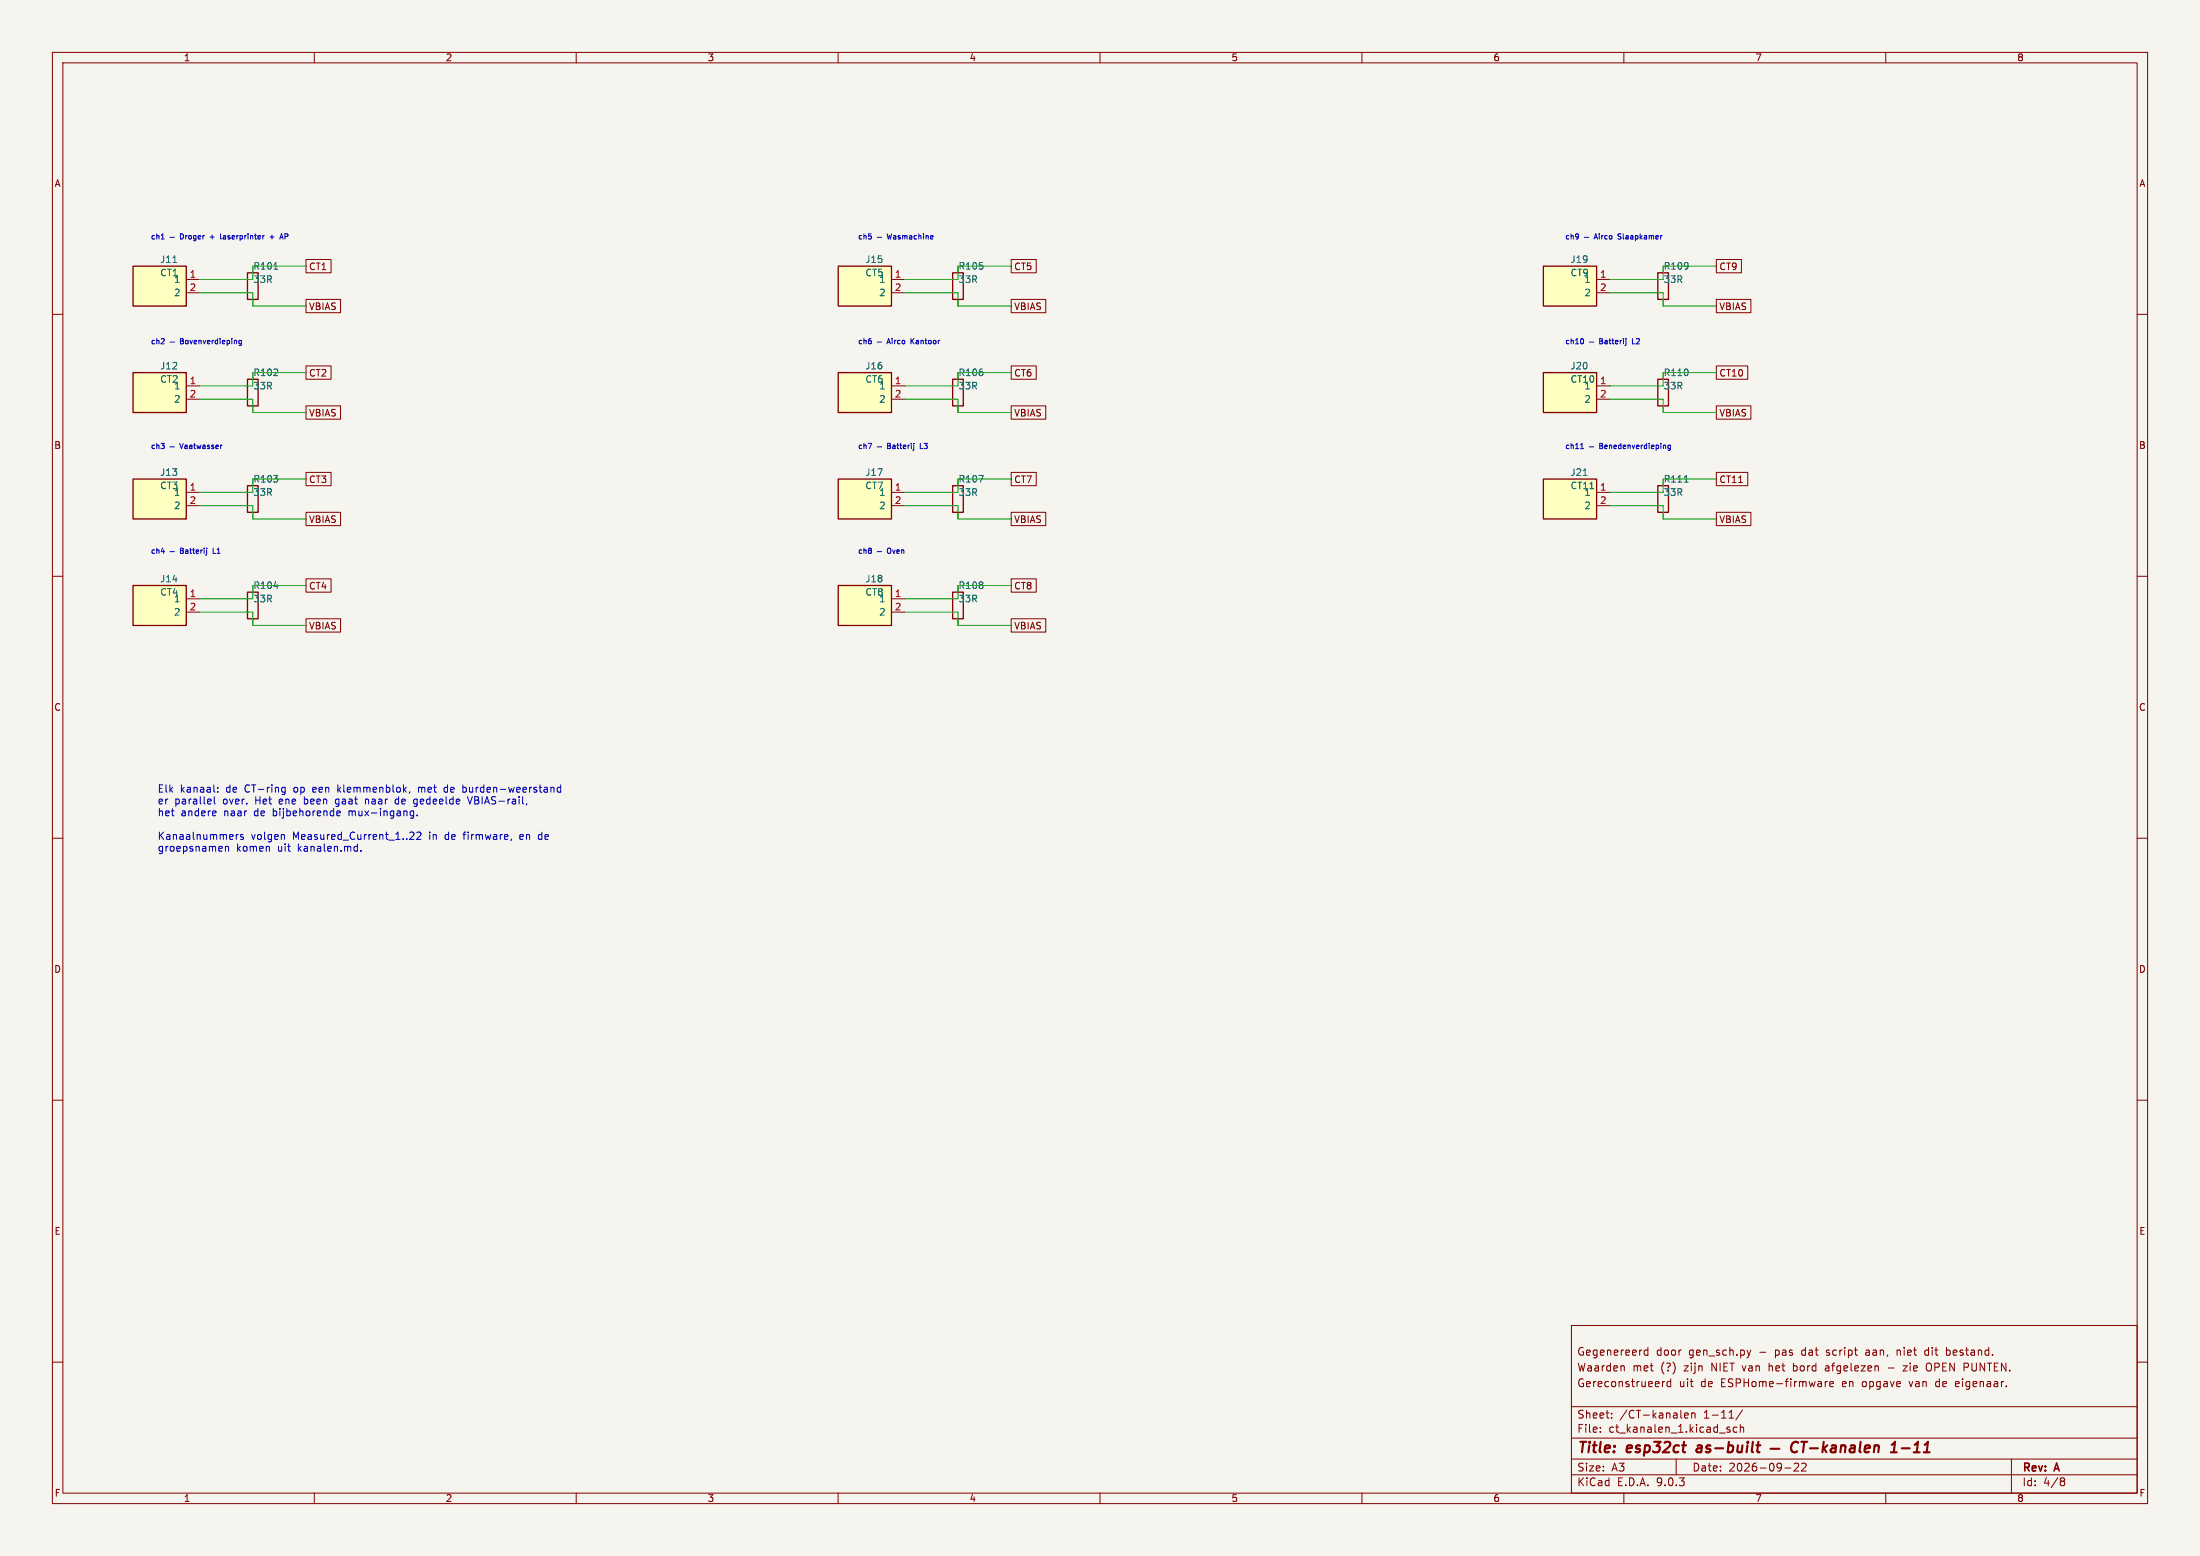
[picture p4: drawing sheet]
<svg xmlns="http://www.w3.org/2000/svg" width="420mm" height="297mm" viewBox="0 0 420 297" stroke-linecap="round" stroke-linejoin="round" font-family="sans-serif">
<path d="M0 0h420v297h-420z" fill="#f5f4ef" stroke="#f5f4ef" stroke-width=".19"/>
<g fill="none" stroke="#840000" stroke-width=".19">
<path d="M10 10h400v277h-400zM12 12h396v273h-396zM60 10v2M110 10v2M160 10v2M210 10v2M260 10v2M310 10v2M360 10v2M10 60h2M408 60h2M10 110h2"/>
<path d="M408 110h2M10 160h2M408 160h2M10 210h2M408 210h2M300 253h108v32h-108zM313.9 258.4l.3 .3 .4-.1M314.6 257.2v1.5M314.6 257.8l-.4-.1-.3 .3M333.5 257.7l.4 1M333.9 258.7l-.2 .3M334.2 257.7l-.3 1"/>
<path d="M356.2 258.2v.4M362.2 257.7v1M362.4 257.7l-.2 .1M368 257.7l-.4 .1-.2 .2 .1 .5 .5 .2M371.6 258.6h.6M371.6 257.8h.6M371.6 257.2v1.5M10 260h2M300 278.5h108M300 274.5h108M300 268.5h108M305.5 273.2v.2"/>
<path d="M305.5 272.5v.1M307.7 270.5v.2M307.7 269.8v.1M310 260.8l.1 .9M317.4 263.7v1M317.8 263.7l-.3 .1-.1 .2M318.9 263.8l-.4-.1-.3 .3 .2 .6h.5M318.9 263.2v1.5M320 278.5v3M321.6 270.2l.7-.2-.1-.2-.4-.1-.2 .2 .1 .7h.5M322.9 269.8l.3-.1 .3 .1 .1 .9M322.9 269.7v1"/>
<path d="M329.9 272.9l.3 .1 .1 .2-.2 .2h-.3M329.9 272.4l.3 .1M330.1 270.7h.8M331.6 272.5l-.4-.1-.3 .3 .1 .6h.6M332.2 272.5l.2-.1 .4 .1 .1 .9M332.2 271.9v1.5M332.7 269.1l-1.3 1.9M342.4 260.2v1.5M342.4 261.6l.1 .1M342.5 260.7l-.1 .1M342.5 279.4l.6-.1 .2 .1 .1 .3-1 1.1h1M343.9 279.4l.6-.1 .2 .1 .1 .3-.9 1.1h.9"/>
<path d="M348.4 263.7v1M348.9 263.7l-.3 .1-.2 .2M348.9 260.7l-.4 .1M349 261.1h-.3a.29 .29 0 0 0-.3 .3 .29 .29 0 0 0 .3 .3h.3M349.3 264.2l.7-.2-.1-.2-.4-.1-.2 .2 .1 .7h.5M360.4 261.1h1.2M363.3 260.7h.8l-.8 1h.8M367.8 261.5a.5 .5 0 0 0 .7 .1M368.5 260.3a.5 .5 0 0 0-.7 .1M369.6 263.8v.7M373.8 263.7h-.3l-.2 .2 .1 .7 .4 .1M374 264l-.7 .2"/>
<path d="M384 278.5v6.5M408 260h2M60 285v2M110 285v2M160 285v2M210 285v2M260 285v2M300 281.5h108M310 285v2M340.7 280.2h1.2M360 285v2M393.6 282.1l.4 .1 .2 .2-.3 .3"/>
<path d="M393.6 282.7h.3M393.9 282.7l.2 .2 .1 .4-.2 .2-.4 .1"/>
</g>
<g fill="none" stroke="#840000" stroke-width=".4">
<path d="M324 276.5l-.2 .4 .3 .3M335.3 275.9h.8M338 276.5h1.7M343.3 275.4a.88 .88 0 0 0-1 0 .88 .88 0 0 0-.4 .9 .69 .69 0 0 0 .3 .8 .69 .69 0 0 0 .9-.1M343.9 275.2h1.1M344.4 275.2l-.2 2M345.5 276.4h1.5M348.2 275.2l-.3 2M348.2 276.4l.5 .8M348.8 275.9l-.8 .7M349.7 276h.7v1.2M350.5 276.3l-.7 .1a.4 .4 0 0 0-.3 .4 .4 .4 0 0 0 .2 .4l.7-.1"/>
<path d="M351.5 276.1a.49 .49 0 0 1 .8 .1l-.1 1M351.5 275.9l-.2 1.3M353.3 276h.8l-.1 1.2M354.1 276.3l-.7 .1a.4 .4 0 0 0-.3 .4 .4 .4 0 0 0 .2 .4l.7-.1M355.2 275.2l-.2 1.7 .2 .3M356 276.5l1-.2-.1-.3h-.7l-.3 .9 .3 .3 .6-.1M357.9 276.1a.49 .49 0 0 1 .8 .1l-.1 1M357.9 275.9l-.2 1.3M361 277.2h1.1M361.1 275.8l.7-.6-.3 2M363 276.4h1.6"/>
</g>
<path d="M25.4 91.4h10.2v7.7h-10.2z" fill="#ffffc2"/>
<path d="M25.4 91.4h10.2v7.7h-10.2z" fill="none" stroke="#840000" stroke-width=".25"/>
<path d="M35.6 94h2.5M35.6 96.5h2.5" fill="none" stroke="#840000" stroke-width=".19"/>
<path d="M25.4 111.8h10.2v7.6h-10.2z" fill="#ffffc2"/>
<path d="M181.9 72.4h2v5.1h-2zM25.4 111.8h10.2v7.6h-10.2z" fill="none" stroke="#840000" stroke-width=".25"/>
<path d="M182.9 77.5v1.2M35.6 114.3h2.5M35.6 116.8h2.5" fill="none" stroke="#840000" stroke-width=".19"/>
<path d="M294.6 91.4h10.2v7.7h-10.2z" fill="#ffffc2"/>
<path d="M294.6 91.4h10.2v7.7h-10.2z" fill="none" stroke="#840000" stroke-width=".25"/>
<path d="M304.8 94h2.5M304.8 96.5h2.5" fill="none" stroke="#840000" stroke-width=".19"/>
<path d="M302.3 90.7h.7" fill="none" stroke="#006464" stroke-width=".19"/>
<path d="M25.4 50.8h10.2v7.6h-10.2z" fill="#ffffc2"/>
<path d="M25.4 50.8h10.2v7.6h-10.2zM47.2 52.1h2.1v5.1h-2.1zM47.2 113h2.1v5.1h-2.1z" fill="none" stroke="#840000" stroke-width=".25"/>
<path d="M35.6 53.3h2.5M35.6 55.9h2.5M48.3 57.2v1.2M48.3 118.1v1.3" fill="none" stroke="#840000" stroke-width=".19"/>
<path d="M33 50.1h.7M52.3 51.4h.7M52.3 111.9h.8" fill="none" stroke="#006464" stroke-width=".19"/>
<path d="M294.6 71.1h10.2v7.6h-10.2z" fill="#ffffc2"/>
<path d="M316.5 52.1h2v5.1h-2zM294.6 71.1h10.2v7.6h-10.2z" fill="none" stroke="#840000" stroke-width=".25"/>
<path d="M317.5 57.2v1.2M304.8 73.7h2.5M304.8 76.2h2.5" fill="none" stroke="#840000" stroke-width=".19"/>
<path d="M294.6 50.8h10.2v7.6h-10.2z" fill="#ffffc2"/>
<path d="M294.6 50.8h10.2v7.6h-10.2z" fill="none" stroke="#840000" stroke-width=".25"/>
<path d="M304.8 53.3h2.5M304.8 55.9h2.5" fill="none" stroke="#840000" stroke-width=".19"/>
<path d="M25.4 71.1h10.2v7.6h-10.2z" fill="#ffffc2"/>
<path d="M25.4 71.1h10.2v7.6h-10.2zM47.2 72.4h2.1v5.1h-2.1zM316.5 72.4h2v5.1h-2zM181.9 92.7h2v5.1h-2z" fill="none" stroke="#840000" stroke-width=".25"/>
<path d="M35.6 73.7h2.5M35.6 76.2h2.5M48.3 77.5v1.2M317.5 77.5v1.2M182.9 97.8v1.3" fill="none" stroke="#840000" stroke-width=".19"/>
<path d="M186.9 90.7h.8l-.5 1.3" fill="none" stroke="#006464" stroke-width=".19"/>
<path d="M160 91.4h10.2v7.7h-10.2z" fill="#ffffc2"/>
<path d="M181.9 52.1h2v5.1h-2zM160 91.4h10.2v7.7h-10.2zM316.5 92.7h2v5.1h-2zM181.9 113h2v5.1h-2z" fill="none" stroke="#840000" stroke-width=".25"/>
<path d="M182.9 57.2v1.2M170.2 94h2.5M170.2 96.5h2.5M317.5 97.8v1.3M182.9 118.1v1.3" fill="none" stroke="#840000" stroke-width=".19"/>
<path d="M321.5 92h.8" fill="none" stroke="#006464" stroke-width=".19"/>
<path d="M160 71.1h10.2v7.6h-10.2z" fill="#ffffc2"/>
<path d="M160 71.1h10.2v7.6h-10.2z" fill="none" stroke="#840000" stroke-width=".25"/>
<path d="M170.2 73.7h2.5M170.2 76.2h2.5" fill="none" stroke="#840000" stroke-width=".19"/>
<path d="M160 111.8h10.2v7.6h-10.2z" fill="#ffffc2"/>
<path d="M47.2 92.7h2.1v5.1h-2.1zM160 111.8h10.2v7.6h-10.2z" fill="none" stroke="#840000" stroke-width=".25"/>
<path d="M48.3 97.8v1.3M170.2 114.3h2.5M170.2 116.8h2.5" fill="none" stroke="#840000" stroke-width=".19"/>
<path d="M160 50.8h10.2v7.6h-10.2z" fill="#ffffc2"/>
<path d="M160 50.8h10.2v7.6h-10.2z" fill="none" stroke="#840000" stroke-width=".25"/>
<g fill="none" stroke="#840000" stroke-width=".19">
<path d="M58.4 57.1h6.6v2.6h-6.6zM58.4 49.5h4.8v2.6h-4.8zM170.2 53.3h2.5M170.2 55.9h2.5M193 49.5h4.8v2.6h-4.8zM193 57.1h6.6v2.6h-6.6zM327.7 49.5h4.7v2.6h-4.7zM327.7 57.1h6.6v2.6h-6.6zM58.4 69.8h4.8v2.6h-4.8zM58.4 77.5h6.6v2.5h-6.6zM193 69.8h4.8v2.6h-4.8zM193 77.5h6.6v2.5h-6.6z"/>
<path d="M327.7 69.8h6v2.6h-6zM327.7 77.5h6.6v2.5h-6.6zM58.4 90.2h4.8v2.5h-4.8zM58.4 97.8h6.6v2.5h-6.6zM193 90.2h4.8v2.5h-4.8zM193 97.8h6.6v2.5h-6.6zM327.7 90.2h6v2.5h-6zM327.7 97.8h6.6v2.5h-6.6zM58.4 110.5h4.8v2.5h-4.8zM58.4 118.1h6.6v2.6h-6.6zM193 110.5h4.8v2.5h-4.8zM193 118.1h6.6v2.6h-6.6z"/>
</g>
<g fill="none" stroke="#009600" stroke-width=".19">
<path d="M38.1 55.9h10.2v2.5h10.1M58.4 50.8h-10.1v2.5h-10.2M172.7 55.9h10.2v2.5h10.1M193 50.8h-10.1v2.5h-10.2M307.3 55.9h10.2v2.5h10.2M327.7 50.8h-10.2v2.5h-10.2M38.1 76.2h10.2v2.5h10.1M58.4 71.1h-10.1v2.6h-10.2M172.7 76.2h10.2v2.5h10.1M193 71.1h-10.1v2.6h-10.2M307.3 76.2h10.2v2.5h10.2M327.7 71.1h-10.2v2.6h-10.2"/>
<path d="M38.1 96.5h10.2v2.6h10.1M58.4 91.4h-10.1v2.6h-10.2M172.7 96.5h10.2v2.6h10.1M193 91.4h-10.1v2.6h-10.2M307.3 96.5h10.2v2.6h10.2M327.7 91.4h-10.2v2.6h-10.2M38.1 116.8h10.2v2.6h10.1M58.4 111.8h-10.1v2.5h-10.2M172.7 116.8h10.2v2.6h10.1M193 111.8h-10.1v2.5h-10.2"/>
</g>
<g fill="none" stroke="#0000c2" stroke-width=".19">
<path d="M30.8 45.6h.6M32.4 45.3h.9M34.4 44.6a.51 .51 0 0 1 .6 .5 .51 .51 0 0 1-.6 .5zM35.4 45v.6M35.7 45l-.3 .2M36.1 45.1h.4l-.1 .5-.3-.1zM37.4 45h-.3l-.2 .2 .1 .4h.4M37.4 45v.8l-.2 .2-.2-.1M37.8 45.3l.5-.1v-.2h-.3l-.2 .1 .1 .5h.4M38.7 45v.6M39 45l-.3 .2M40.1 45.2h.8"/>
<path d="M42.1 44.6v.9l.2 .1M50.4 45l-.2 .1M51.5 45.2h.8M51.9 44.9v.7M53.4 45.6l.3-1 .4 1M53.5 45.3h.5M167.4 45.3h.9M169.4 44.6l.2 1 .2-.7 .2 .7 .2-1M170.6 45h.4v.6M171 45.2l-.5 .2 .2 .2h.3M171.8 45h-.2l-.2 .1 .1 .1 .3 .1v.3h-.4M172.3 45.1l.3-.1 .1 .1"/>
<path d="M172.3 45v.6M172.7 45.1l.2-.1h.2l.1 .6M172.7 45.1v.5M173.6 45h.4l.1 .6M174.1 45.2l-.5 .2 .1 .2h.4M175 45h-.3l-.2 .2 .1 .4h.4M175.4 45.1l.4-.1v.6M175.4 44.6v1M176.3 44.6v.1M176.3 45v.6M176.8 45.1l.4-.1v.6M176.8 45v.6"/>
<path d="M177.6 45.3l.5-.1v-.2h-.3l-.2 .1 .1 .5h.4M302.4 45.3h.9M304.3 45.6l.3-1 .4 1M304.4 45.3h.5M305.3 44.6v.1M305.3 45v.6M305.8 45v.6M306.1 45l-.3 .2M306.8 45h-.3l-.1 .2v.4h.4M307.3 45.1h.4l-.1 .5-.3-.1zM308.9 45.6h.1M309 44.7v.4"/>
<path d="M317.2 45h.1M32.4 65.3h.9M34.4 64.6h.4l.2 .2-.2 .3 .2 .1v.2l-.2 .2h-.4zM34.4 65.1h.4M35.4 65.1h.5l-.1 .5-.4-.1zM36.3 65l.2 .6 .2-.6M37.1 65.3l.4-.1v-.2h-.3l-.1 .1v.5h.4M38 65.1l.4-.1v.6M38 65v.6M38.8 65l.2 .6 .3-.6M39.6 65.3l.5-.1-.1-.2h-.3l-.1 .1v.5h.4M40.5 65v.6"/>
<path d="M40.8 65l-.3 .2M41.5 65h-.2l-.2 .2 .1 .4h.3M41.5 64.6v1M42 64.6v.1M42 65v.6M42.4 65.3l.5-.1v-.2h-.3l-.2 .1 .1 .5h.4M43.4 65h.2l.2 .2-.1 .4h-.3M43.4 65v1M44.3 64.6v.1M44.3 65v.6M44.7 65.1l.4-.1 .1 .6M44.7 65v.6"/>
<path d="M46.1 65h-.3l-.2 .2 .1 .4h.4M46.1 65v.8l-.2 .2-.3-.1M167.4 65.3h.9M169.3 65.6l.3-1 .4 1M169.4 65.3h.5M170.3 64.6v.1M170.3 65v.6M170.8 65v.6M171.1 65l-.3 .2M171.8 65h-.3l-.1 .2v.4h.4M172.3 65.1h.4l-.1 .5-.3-.1zM173.9 64.6v1"/>
<path d="M174.5 64.6l-.6 .6M302.2 64.7l.1 .3-.1 .6M303.4 65.3h.9M305.4 64.6h.3l.2 .2-.2 .3 .2 .1 .1 .2-.2 .2h-.4zM305.4 65.1h.3M306.4 65h.4v.6M306.8 65.2l-.4 .2 .1 .2h.3M307.2 65h.3M307.3 64.6v.9l.2 .1M307.7 65h.4M307.9 64.6v.9l.2 .1M308.4 65.3l.5-.1-.1-.2h-.3l-.1 .1v.5h.4"/>
<path d="M309.3 65v.6M309.6 65l-.3 .2M309.9 64.6v.1M309.9 65v.6M310.4 65v.8l-.2 .2M310.4 64.6v.1M311.6 64.6v1h.5M32.4 85.3h.9M34.3 84.6l.3 1 .4-1M35.3 85h.4v.6M35.7 85.2l-.4 .2 .1 .2h.3M36.2 85h.4v.6"/>
<path d="M36.6 85.2l-.4 .2 .1 .2h.3M37 85h.4M37.1 84.6v.9l.3 .1M37.6 85l.2 .6 .2-.4 .2 .4 .2-.6M38.7 85h.4l.1 .6M39.2 85.2l-.5 .2 .1 .2h.4M40 85h-.3l-.1 .1v.1l.4 .1v.3h-.4M40.8 85h-.3l-.1 .1v.1l.4 .1v.3h-.4M41.2 85.3l.5-.1-.1-.2h-.2l-.2 .1 .1 .5h.3M42.1 85v.6M42.4 85l-.3 .2M167.4 85.3h.9"/>
<path d="M169.4 84.6h.4l.2 .2-.2 .3 .2 .1v.2l-.2 .2h-.4zM169.4 85.1h.4M170.4 85h.4l.1 .6M170.9 85.2l-.5 .2 .1 .2h.4M171.2 85h.4M171.4 84.6v.9l.2 .1M171.8 85h.4M171.9 84.6v.9l.3 .1M172.4 85.3l.5-.1v-.2h-.3l-.2 .1 .1 .5h.4M173.4 85v.6M173.6 85l-.2 .2M174 84.6v.1"/>
<path d="M174 85v.6M174.4 84.6v.1M174.4 85v.8l-.1 .2M175.7 84.6v1h.5M301.7 85.6h.6M301.9 84.8l.1-.2v1M303.4 85.3h.9M305.4 84.6h.3l.2 .2-.2 .3 .2 .1 .1 .2-.2 .2h-.4zM305.4 85.1h.3M306.4 85.3l.4-.1v-.2h-.3l-.1 .1v.5h.4M307.3 85.1l.3-.1 .1 .6M307.3 85v.6"/>
<path d="M308.1 85.3l.5-.1-.1-.2h-.2l-.2 .1 .1 .5h.3M309.4 85h-.2l-.2 .2 .1 .4h.3M309.4 84.6v1M309.9 85.3l.5-.1-.1-.2h-.3l-.1 .1v.5h.4M310.8 85.1l.4-.1v.6M310.8 85v.6M311.6 85l.2 .6 .3-.6M312.4 85.3l.5-.1-.1-.2h-.3l-.1 .1v.5h.4M313.3 85v.6M313.6 85l-.3 .2M314.4 85h-.3l-.2 .2 .1 .4h.4M314.4 84.6v1"/>
<path d="M314.8 84.6v.1M314.8 85v.6M315.3 85.3l.4-.1v-.2h-.3l-.1 .1v.5h.4M316.2 85h.2l.2 .2-.1 .4h-.3M316.2 85v1M317.1 84.6v.1M317.1 85v.6M317.5 85.1l.4-.1 .1 .6M317.5 85v.6M318.9 85h-.3l-.2 .2 .1 .4h.4M318.9 85v.8l-.2 .2-.3-.1M32.4 105.3h.9"/>
<path d="M34.4 104.6h.4l.2 .2-.2 .3 .2 .1v.2l-.2 .2h-.4zM34.4 105.1h.4M35.4 105h.4l.1 .6M35.9 105.2l-.5 .2 .1 .2h.4M36.2 105h.4M36.4 104.6v.9l.2 .1M36.8 105h.4M36.9 104.6v.9l.3 .1M37.4 105.3l.5-.1v-.2h-.3l-.2 .1 .1 .5h.4M38.4 105v.6M38.6 105l-.2 .2M39 104.6v.1"/>
<path d="M39 105v.6M39.4 104.6v.1M39.4 105v.8l-.1 .2M40.7 104.6v1h.5M167.4 105.3h.9M169.4 104.8l.2-.2 .4 .2 .1 .5-.2 .3h-.3l-.2-.1zM170.4 105l.2 .6 .3-.6M171.2 105.3l.5-.1-.1-.2h-.2l-.2 .1 .1 .5h.3M172.1 105.1l.4-.1v.6M172.1 105v.6M40.1 152.5l.2 .4-.7 .1M40.2 153.4l-.1 .1"/>
<path d="M40.9 152.1v1.2l.2 .2M41.2 154.8v.3l-.6 .1M41.6 151.1v.1M41.6 150.3v.2M45.1 159.3v.9M45.5 159.3l-.4 .3M46.4 159.4l-.3-.1-.2 .2 .1 .2 .4 .1v.4h-.5M53.9 151.1h.5M53.9 150.3h.5M54.1 159.3l.2 .2v.7M54.4 150.3v1.1l-.1 .2-.3 .1M64.1 153.9h.1"/>
<path d="M64.2 152.6l-.2 .2 .2 .6M64.3 155.5l.2 .2 .4-.1M64.4 154.8l-.1 .2M64.5 149.8v1.4M64.9 154.8l.1 .3-.7 .1M65 150.3l-.5 .5M69.8 152.5v1M70 152.5l-.2 .2M75.7 152.5l-.3 .3v.4l.2 .2 .4 .1M78.2 151.1l-.1 .3M78.2 159l.6-.2 .2 .4-.8 1h.8M78.3 155.4l.3 .3 .4-.1"/>
<path d="M79 154.8v1.1l-.3 .3-.3-.1M79 154.8h-.4l-.3 .2M79.2 152.5l.4 .1M79.6 159l.5-.2 .3 .4-.9 1h.9M79.6 153.4l-.4 .1M79.6 153.7l-.1 .2h-.3M79.6 155.6v.1M79.9 150.3v.9M80.3 150.3l-.4 .1M85.3 150.3h-.3l-.2 .2v.6l.5 .1M88.5 150.3l.5 .1M89 151.1l-.5 .1"/>
<path d="M89.2 152.1l.5 1.4 .5-1.4M99.4 159.3l-.2 .2v.5l.2 .2M99.9 159.6l-.7 .2M103 159.3l-.2 .3v.4l.2 .2M107 150.3h-.4l-.2 .2 .1 .6h.5M107 149.8v1.4M43 161.5v1M43 161.7l.2-.2 .4 .1v.9M68.1 161.5l.1 .1M68.2 161.1v1.4M68.2 162.4l-.1 .1M68.9 162.3v.2"/>
<path d="M97.6 160.2l-.1 .2"/>
</g>
<g font-size="2.8" fill="#840000">
<text x="301" y="277.9">Title:</text>
<text x="310.6" y="277.9">esp32ct</text>
<text x="324.8" y="277.9">as-built</text>
<text x="364.3" y="277.9">1-11</text>
</g>
<g font-size="2.1" fill="#840000">
<text x="301" y="262">Waarden</text>
<text x="301" y="259">Gegenereerd</text>
<text x="311.6" y="262">met</text>
<text x="316.1" y="259">door</text>
<text x="317.1" y="262">(?)</text>
<text x="321.7" y="262">zijn</text>
<text x="322.4" y="259">gen_sch.py</text>
<text x="327" y="262">NIET van</text>
<text x="336" y="259">-</text>
<text x="338.2" y="262">het</text>
<text x="339.1" y="259">pas</text>
<text x="343" y="262">bord</text>
<text x="344.3" y="259">dat</text>
<text x="349.2" y="259">script</text>
<text x="349.3" y="262">afgelezen</text>
<text x="356.9" y="259">aan,</text>
<text x="363" y="259">niet</text>
<text x="364.6" y="262">zie</text>
<text x="368.5" y="259">dit</text>
<text x="369.1" y="262">OPEN PUNTEN.</text>
<text x="372.7" y="259">bestand.</text>
<text x="301" y="265">Gereconstrueerd</text>
<text x="320.5" y="265">uit</text>
<text x="324.7" y="265">de</text>
<text x="328.7" y="265">ESPHome-firmware</text>
<text x="352" y="265">en</text>
<text x="355.9" y="265">opgave</text>
<text x="365.1" y="265">van</text>
<text x="370.2" y="265">de</text>
<text x="374.2" y="265">eigenaar.</text>
<text x="301" y="273.7">File:</text>
<text x="301" y="271">Sheet:</text>
<text x="307.1" y="273.7">ct_kanalen_1.kicad_sch</text>
<text x="309.2" y="271">/CT-kanalen</text>
<text x="325.3" y="271">1-11/</text>
<text x="301" y="281.1">Size:</text>
<text x="307.6" y="281.1">A3</text>
<text x="323" y="281.1">Date:</text>
<text x="330" y="281.1">2026-09-22</text>
<text x="386" y="281.3">Rev:</text>
<text x="392.4" y="281.3">A</text>
<text x="301" y="283.9">KiCad</text>
<text x="308.7" y="283.9">E.D.A.</text>
<text x="316.3" y="283.9">9.0.3</text>
<text x="386" y="283.9">Id:</text>
<text x="390.1" y="283.9">4/8</text>
</g>
<g font-size="1.9" fill="#0000c2">
<text x="30" y="151.6">Elk</text>
<text x="30" y="153.9">er</text>
<text x="33.3" y="153.9">parallel</text>
<text x="34.4" y="151.6">kanaal:</text>
<text x="42.6" y="153.9">over.</text>
<text x="43.2" y="151.6">de</text>
<text x="46.9" y="151.6">CT-ring</text>
<text x="48.9" y="153.9">Het</text>
<text x="53.6" y="153.9">ene</text>
<text x="56.4" y="151.6">op</text>
<text x="58.6" y="153.9">been</text>
<text x="60.2" y="151.6">een</text>
<text x="64.7" y="153.9">gaat</text>
<text x="65.1" y="151.6">klemmenblok,</text>
<text x="70.6" y="153.9">naar</text>
<text x="76.5" y="153.9">de</text>
<text x="80.2" y="153.9">gedeelde</text>
<text x="80.7" y="151.6">met</text>
<text x="85.8" y="151.6">de</text>
<text x="89.5" y="151.6">burden-weerstand</text>
<text x="90.8" y="153.9">VBIAS-rail,</text>
<text x="30" y="156.1">het</text>
<text x="30" y="160.6">Kanaalnummers</text>
<text x="34.5" y="156.1">andere</text>
<text x="42.8" y="156.1">naar</text>
<text x="47.9" y="160.6">volgen</text>
<text x="48.7" y="156.1">de</text>
<text x="52.4" y="156.1">bijbehorende</text>
<text x="56" y="160.6">Measured_Current_1..22</text>
<text x="67.1" y="156.1">mux-ingang.</text>
<text x="82.1" y="160.6">in</text>
<text x="85.3" y="160.6">de</text>
<text x="89" y="160.6">firmware,</text>
<text x="99.9" y="160.6">en</text>
<text x="103.6" y="160.6">de</text>
<text x="30" y="162.9">groepsnamen</text>
<text x="45.1" y="162.9">komen</text>
<text x="53.1" y="162.9">uit</text>
<text x="57.1" y="162.9">kanalen.md.</text>
</g>
<g font-size="1.8" fill="#840000">
<text x="35" y="11.9">1</text>
<text x="85" y="11.9">2</text>
<text x="135" y="11.9">3</text>
<text x="185" y="11.9">4</text>
<text x="235" y="11.9">5</text>
<text x="285" y="11.9">6</text>
<text x="335" y="11.9">7</text>
<text x="385" y="11.9">8</text>
<text x="10.3" y="35.9">A</text>
<text x="408.3" y="35.9">A</text>
<text x="58.9" y="51.8">CT1</text>
<text x="193.5" y="51.8">CT5</text>
<text x="328.1" y="51.8">CT9</text>
<text x="58.9" y="59.4">VBIAS</text>
<text x="193.5" y="59.4">VBIAS</text>
<text x="328.1" y="59.4">VBIAS</text>
<text x="58.9" y="72.1">CT2</text>
<text x="193.5" y="72.1">CT6</text>
<text x="328.1" y="72.1">CT10</text>
<text x="58.9" y="79.7">VBIAS</text>
<text x="193.5" y="79.7">VBIAS</text>
<text x="328.1" y="79.7">VBIAS</text>
<text x="10.3" y="85.9">B</text>
<text x="408.2" y="85.9">B</text>
<text x="58.9" y="92.4">CT3</text>
<text x="193.5" y="92.4">CT7</text>
<text x="328.1" y="92.4">CT11</text>
<text x="58.9" y="100">VBIAS</text>
<text x="193.5" y="100">VBIAS</text>
<text x="328.1" y="100">VBIAS</text>
<text x="58.9" y="112.7">CT4</text>
<text x="193.5" y="112.7">CT8</text>
<text x="58.9" y="120.3">VBIAS</text>
<text x="193.5" y="120.3">VBIAS</text>
<text x="10.3" y="135.9">C</text>
<text x="408.2" y="135.9">C</text>
<text x="10.3" y="185.9">D</text>
<text x="408.2" y="185.9">D</text>
<text x="10.3" y="235.9">E</text>
<text x="408.3" y="235.9">E</text>
<text x="10.3" y="285.9">F</text>
<text x="35" y="286.9">1</text>
<text x="85" y="286.9">2</text>
<text x="135" y="286.9">3</text>
<text x="185" y="286.9">4</text>
<text x="235" y="286.9">5</text>
<text x="285" y="286.9">6</text>
<text x="335" y="286.9">7</text>
<text x="385" y="286.9">8</text>
<text x="408.3" y="285.9">F</text>
</g>
<g font-size="1.8" fill="#006464">
<text x="30.5" y="52.9">CT1</text>
<text x="30.5" y="50.4">J11</text>
<text x="48.3" y="51.7">R101</text>
<text x="165.1" y="52.9">CT5</text>
<text x="165.1" y="50.4">J15</text>
<text x="182.9" y="51.7">R105</text>
<text x="299.7" y="52.9">CT9</text>
<text x="299.7" y="50.4">J19</text>
<text x="317.5" y="51.7">R109</text>
<text x="33.1" y="54.2">1</text>
<text x="33.1" y="56.7">2</text>
<text x="48.3" y="54.2">33R</text>
<text x="167.8" y="54.2">1</text>
<text x="167.8" y="56.7">2</text>
<text x="182.9" y="54.2">33R</text>
<text x="302.4" y="54.2">1</text>
<text x="302.4" y="56.7">2</text>
<text x="317.5" y="54.2">33R</text>
<text x="30.5" y="70.7">J12</text>
<text x="48.3" y="72">R102</text>
<text x="165.1" y="70.7">J16</text>
<text x="182.9" y="72">R106</text>
<text x="299.7" y="70.7">J20</text>
<text x="317.5" y="72">R110</text>
<text x="30.5" y="73.3">CT2</text>
<text x="33.1" y="74.5">1</text>
<text x="33.1" y="77.1">2</text>
<text x="48.3" y="74.5">33R</text>
<text x="165.1" y="73.3">CT6</text>
<text x="167.8" y="74.5">1</text>
<text x="167.8" y="77.1">2</text>
<text x="182.9" y="74.5">33R</text>
<text x="299.7" y="73.3">CT10</text>
<text x="302.4" y="74.5">1</text>
<text x="302.4" y="77.1">2</text>
<text x="317.5" y="74.5">33R</text>
<text x="30.5" y="93.6">CT3</text>
<text x="30.5" y="91">J13</text>
<text x="33.1" y="94.8">1</text>
<text x="48.3" y="92.3">R103</text>
<text x="48.3" y="94.8">33R</text>
<text x="165.1" y="93.6">CT7</text>
<text x="165.1" y="91">J17</text>
<text x="167.8" y="94.8">1</text>
<text x="182.9" y="92.3">R107</text>
<text x="182.9" y="94.8">33R</text>
<text x="299.7" y="91">J21</text>
<text x="299.7" y="93.6">CT11</text>
<text x="302.4" y="94.8">1</text>
<text x="317.5" y="92.3">R111</text>
<text x="317.5" y="94.8">33R</text>
<text x="33.1" y="97.4">2</text>
<text x="167.8" y="97.4">2</text>
<text x="302.4" y="97.4">2</text>
<text x="30.5" y="113.9">CT4</text>
<text x="30.5" y="111.4">J14</text>
<text x="48.3" y="112.6">R104</text>
<text x="165.1" y="113.9">CT8</text>
<text x="165.1" y="111.4">J18</text>
<text x="182.9" y="112.6">R108</text>
<text x="33.1" y="115.2">1</text>
<text x="33.1" y="117.7">2</text>
<text x="48.3" y="115.2">33R</text>
<text x="167.8" y="115.2">1</text>
<text x="167.8" y="117.7">2</text>
<text x="182.9" y="115.2">33R</text>
</g>
<g font-size="1.8" fill="#a90000">
<text x="36.1" y="53.1">1</text>
<text x="170.7" y="53.1">1</text>
<text x="305.4" y="53.1">1</text>
<text x="36.1" y="55.6">2</text>
<text x="170.7" y="55.6">2</text>
<text x="305.4" y="55.6">2</text>
<text x="36.1" y="73.4">1</text>
<text x="36.1" y="75.9">2</text>
<text x="170.7" y="73.4">1</text>
<text x="170.7" y="75.9">2</text>
<text x="305.4" y="73.4">1</text>
<text x="305.4" y="75.9">2</text>
<text x="36.1" y="93.7">1</text>
<text x="170.7" y="93.7">1</text>
<text x="305.4" y="93.7">1</text>
<text x="36.1" y="96.3">2</text>
<text x="170.7" y="96.3">2</text>
<text x="305.4" y="96.3">2</text>
<text x="36.1" y="114">1</text>
<text x="36.1" y="116.6">2</text>
<text x="170.7" y="114">1</text>
<text x="170.7" y="116.6">2</text>
</g>
<g font-size="1.4" fill="#0000c2">
<text x="28.7" y="46">ch1</text>
<text x="40.5" y="46">+</text>
<text x="42.8" y="46">laserprinter</text>
<text x="54.7" y="46">AP</text>
<text x="163.7" y="46">ch5</text>
<text x="298.7" y="46">ch9</text>
<text x="309.4" y="46">Slaapkamer</text>
<text x="28.7" y="66">ch2</text>
<text x="163.7" y="66">ch6</text>
<text x="174.4" y="66">Kantoor</text>
<text x="298.7" y="66">ch10</text>
<text x="312.1" y="66">L2</text>
<text x="28.7" y="86">ch3</text>
<text x="163.7" y="86">ch7</text>
<text x="176.1" y="86">L3</text>
<text x="298.7" y="86">ch11</text>
<text x="28.7" y="106">ch4</text>
<text x="41.1" y="106">L1</text>
<text x="163.7" y="106">ch8</text>
</g>
</svg>
